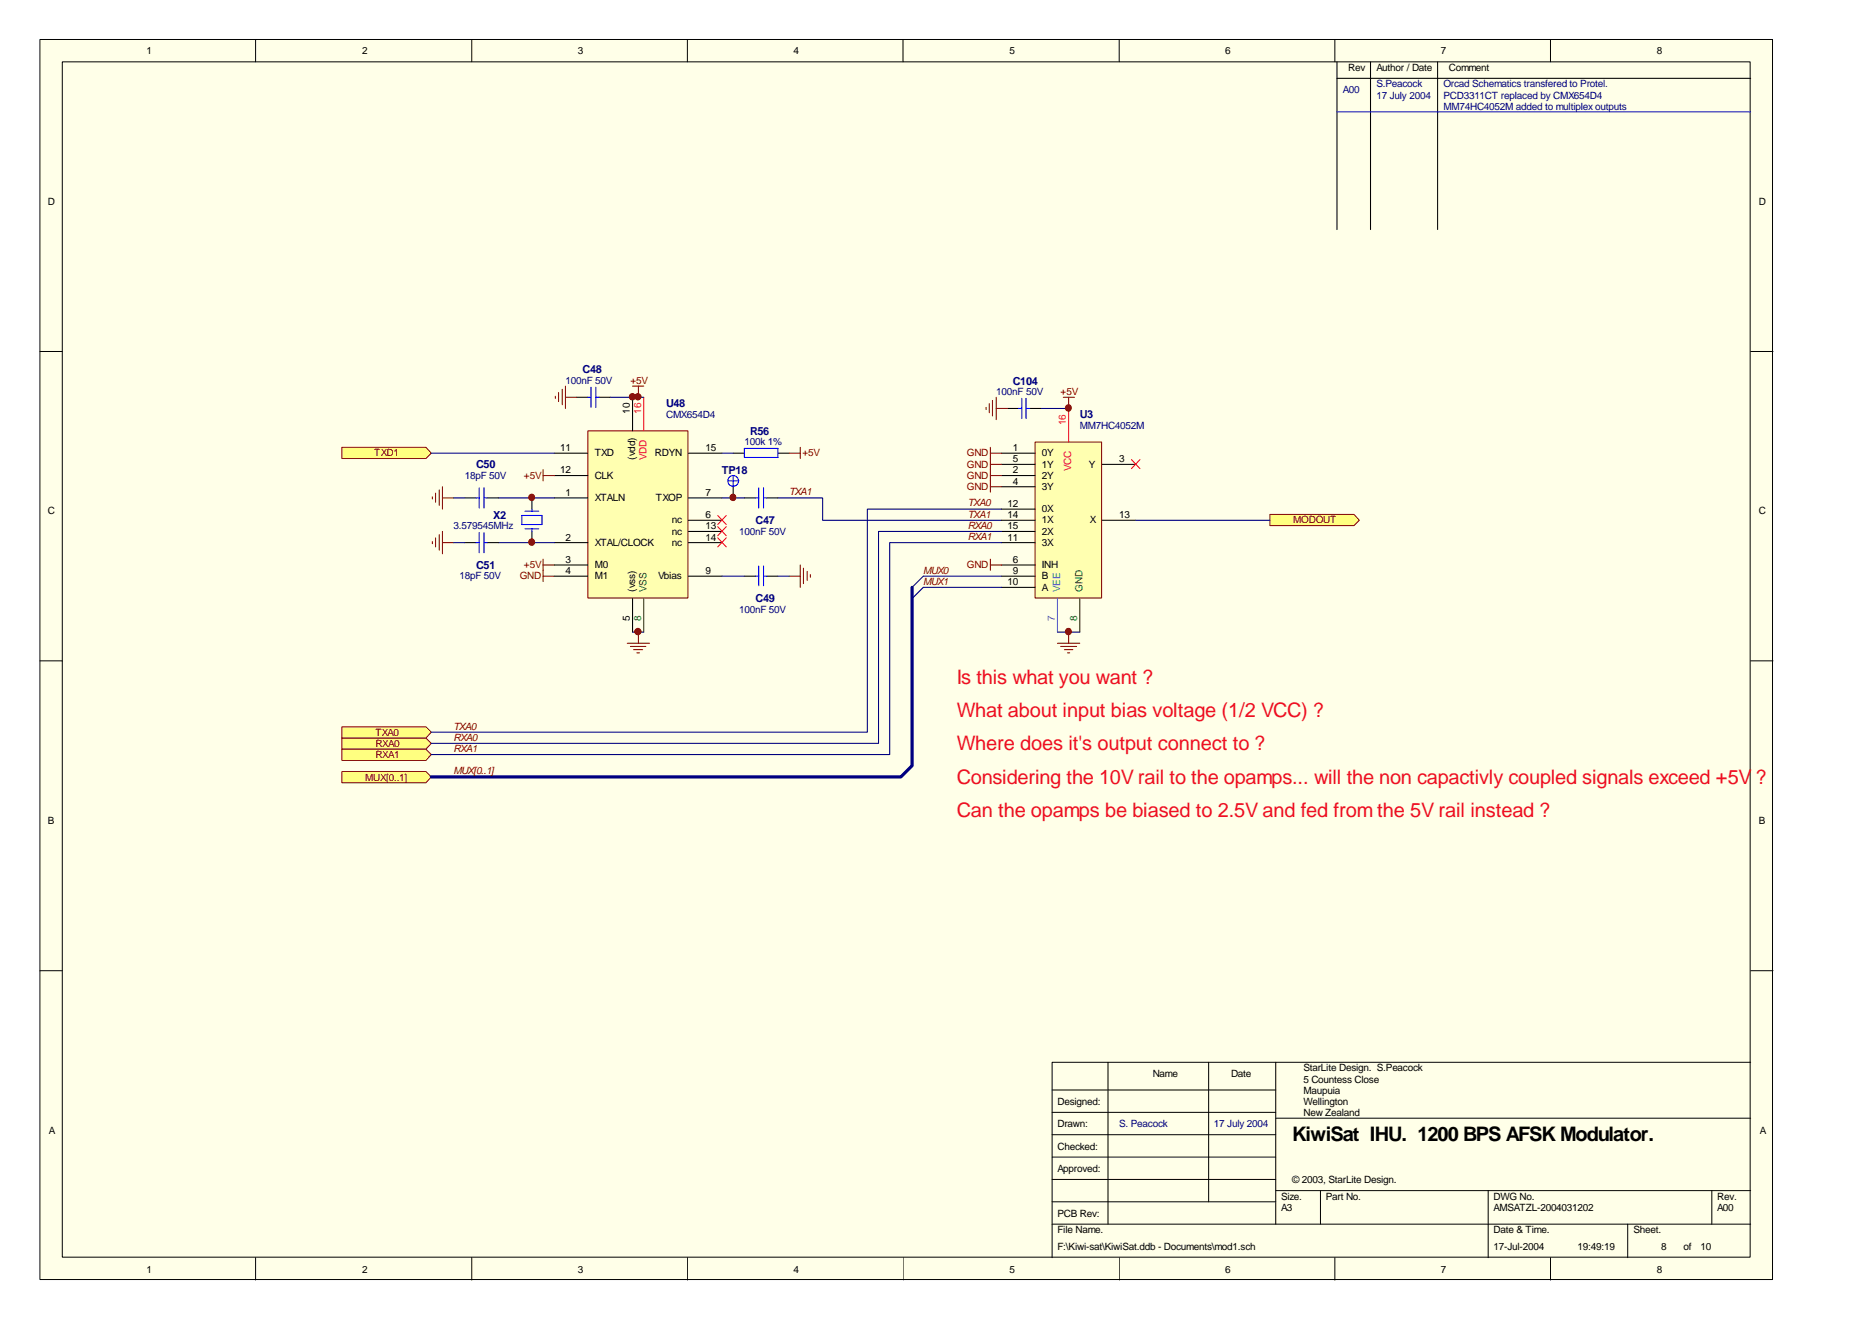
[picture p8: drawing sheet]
<svg xmlns="http://www.w3.org/2000/svg" width="297mm" height="210mm" viewBox="0 0 297 210" stroke-linecap="round" stroke-linejoin="round" font-family="sans-serif">
<path d="M6.3 6.3h275.6v197.2h-275.6z" fill="#ffffe8"/>
<g fill="none" stroke="#000" stroke-width=".16">
<path d="M6.3 6.3h275.6v197.2h-275.6zM9.9 9.8h268.4v190.1h-268.4zM40.6 6.3v3.5M75 6.3v3.5M109.3 6.3v3.5M143.6 6.3v3.5M178 6.3v3.5M212.3 6.3v3.5M228.6 9.8v26.7M246.5 6.3v3.5M6.3 55.9h3.6M278.4 55.9h3.5"/>
<path d="M6.3 105.1h3.6M278.4 105.1h3.5M6.3 154.4h3.6M278.4 154.4h3.5M167.3 173.3h35.6M167.3 176.9h35.6M176.2 168.9v25.8M192.2 168.9v22.2M202.9 177.8h75.5M202.9 168.9v25.8M278.4 168.9h-111.1v31.1M40.6 200v3.6"/>
<path d="M75 200v3.6M109.3 200v3.6M143.6 200v3.6M167.3 184h35.6M167.3 180.4h35.6M167.3 187.6h35.6M167.3 191.1h35.6M167.3 194.7h111.1M178 200v3.6M202.9 189.3h75.5M210 189.3v5.4M212.3 200v3.6"/>
<path d="M236.6 189.3v10.7M246.5 200v3.6M258.8 194.7v5.3M272.2 189.3v5.4"/>
</g>
<path d="M212.6 9.8v26.7M212.6 12.5h65.8M217.9 9.8v26.7" fill="none" stroke="#000" stroke-width=".17"/>
<g fill="#ffff80" stroke="#800000" stroke-width=".16">
<path d="M54.4 71.1h13.3l.9 1-.9 .8h-13.3z" fill-rule="evenodd"/>
<path d="M201.9 81.8h13.4l.9 .9-.9 .9h-13.4z" fill-rule="evenodd"/>
</g>
<path d="M93.6 68.6h15.8v26.5h-15.8z" fill="#ffffb0"/>
<path d="M93.5 68.5h15.9v26.6h-15.9z" fill="none" stroke="#800000" stroke-width=".16"/>
<g fill="none" stroke="#000" stroke-width=".17">
<path d="M73.9 79.2h1.8M77.5 79.2h1.7M84.6 79.2v1.8M88.1 79.2h5.4M88.1 72.1h5.4M88.1 75.6h5.4M91.7 63.2h1.8M95.2 63.2h1.8M100.6 63.2v5.3M109.5 79.2h5.3M109.5 72.1h5.3M116.6 72.1h1.8"/>
<path d="M116.6 77.4v1.8M118.4 79.2h1.7M121.9 79.2h1.8M123.7 72.1h1.8M73.9 86.3h1.8M77.5 86.3h1.7M84.6 84.5v1.8M88.1 86.3h5.4M88.1 89.8h5.4M88.1 91.6h5.4M100.6 95.2v5.3M109.5 86.3h5.3"/>
<path d="M109.5 82.7h5.3M109.5 84.5h5.3M109.5 91.6h5.3M118.4 91.6h1.7M121.9 91.6h1.8"/>
</g>
<path d="M102.4 63.2v5.3" fill="none" stroke="#ee0e22" stroke-width=".17"/>
<path d="M102.4 95.2v5.3" fill="none" stroke="#008000" stroke-width=".17"/>
<g fill="none" stroke="#800000" stroke-width=".17">
<path d="M68.7 79v.3M69.3 78.4v1.5M69.8 77.9v2.5M70.4 77.4v3.6M70.4 79.2h1.7M86.4 74.7v1.8M86.4 75.6h1.7M88.3 63v.3M88.8 62.4v1.5M89.4 61.9v2.5M89.9 61.4v3.6M89.9 63.2h1.8"/>
<path d="M100.6 61.4h1.8M101.5 61.4v1.8M125.5 72.1h1.8M127.3 71.1v1.8M68.7 86.1v.4M69.3 85.5v1.5M69.8 85v2.5M70.4 84.5v3.6M70.4 86.3h1.7M86.4 88.9v3.6M86.4 91.6h1.7M86.4 89.8h1.7"/>
<path d="M125.5 91.6h1.8M127.3 89.8v3.6M127.8 90.4v2.4M128.4 90.9v1.4M128.9 91.4v.4M99.7 102.3h3.6M100.2 102.8h2.5M100.8 103.3h1.4M101.3 103.8h.4M101.5 100.5v1.8"/>
</g>
<path d="M68.6 72.1h19.5M72.1 79.2h1.8M79.2 79.2h8.9M97 63.2h5.4M114.8 72.1h1.8M114.8 79.2h3.6M123.7 79.2h7.1v3.5h28.5M72.1 86.3h1.8M79.2 86.3h8.9M114.8 91.6h3.6M123.7 91.6h1.8M100.6 100.5h1.8" fill="none" stroke="#000080" stroke-width=".17"/>
<path d="M114.1 85.5l1.4 1.5M114.1 83.7l1.4 1.5M114.1 82l1.4 1.4M115.5 85.5l-1.4 1.5M115.5 83.7l-1.4 1.5M115.5 82l-1.4 1.4" fill="none" stroke="#f00" stroke-width=".16"/>
<g fill="none" stroke="#00f" stroke-width=".17">
<path d="M75.7 79.2h.5M76.2 77.6v3.2M77 79.2h.5M77 77.6v3.2M93.5 63.2h.5M94 61.6v3.2M94.7 63.2h.5M94.7 61.6v3.2M115.7 76.5h1.8M116.6 75.6v1.8M118.4 71.3h5.3v1.4h-5.3zM120.1 79.2h.5"/>
<path d="M120.6 77.6v3.2M121.4 77.6v3.2M121.4 79.2h.5M75.7 86.3h.5M76.2 84.7v3.2M77 84.7v3.2M77 86.3h.5M83 82h3.2v1.4h-3.2zM83.5 81.3h2.2M83.5 84.1h2.2M84.6 81v.3M84.6 84.1v.4"/>
<path d="M120.1 91.6h.5M120.6 90v3.1M121.4 91.6h.5M121.4 90v3.1"/>
<circle cx="116.6" cy="76.5" r=".85"/>
</g>
<g fill="#800000" stroke="#800000" stroke-width=".16">
<circle cx="100.5" cy="63.1" r=".49"/>
<circle cx="101.4" cy="100.4" r=".5"/>
<circle cx="101.4" cy="63.1" r=".5"/>
<circle cx="84.5" cy="86.2" r=".49"/>
<circle cx="84.5" cy="79.1" r=".49"/>
<circle cx="116.5" cy="79.1" r=".49"/>
</g>
<g fill="#ffff80" stroke="#800000" stroke-width=".16">
<path d="M54.4 117.4h13.3l.9 .8-.9 .9h-13.3z" fill-rule="evenodd"/>
<path d="M54.4 119.1h13.3l.9 .9-.9 .9h-13.3z" fill-rule="evenodd"/>
<path d="M54.4 115.6h13.3l.9 .8-.9 1h-13.3z" fill-rule="evenodd"/>
<path d="M54.4 122.7h13.3l.9 .8-.9 1h-13.3z" fill-rule="evenodd"/>
</g>
<path d="M164.7 70.4h10.5v24.7h-10.5z" fill="#ffffb0"/>
<path d="M164.6 70.3h10.6v24.8h-10.6z" fill="none" stroke="#800000" stroke-width=".16"/>
<g fill="none" stroke="#000" stroke-width=".17">
<path d="M159.3 75.6h5.3M159.3 72.1h5.3M159.3 73.8h5.3M159.3 77.4h5.3M160.2 65h1.8M163.7 65h1.8M175.3 73.8h5.3M159.3 81h5.3M159.3 82.7h5.3M159.3 89.8h5.3M159.3 86.3h5.3M159.3 93.4h5.3"/>
<path d="M159.3 91.6h5.3M159.3 84.5h5.3M175.3 82.7h5.3"/>
</g>
<path d="M168.1 95.2v5.3" fill="none" stroke="#009cca" stroke-width=".17"/>
<path d="M169.9 65v5.3" fill="none" stroke="#ee0e22" stroke-width=".17"/>
<path d="M171.7 95.2v5.3" fill="none" stroke="#008000" stroke-width=".17"/>
<g fill="none" stroke="#800000" stroke-width=".17">
<path d="M156.8 64.8v.3M157.3 64.2v1.4M157.5 71.1v7.1M157.5 72.1h1.8M157.5 73.8h1.8M157.5 75.6h1.8M157.5 77.4h1.8M157.8 63.7v2.4M158.4 63.2v3.5M158.4 65h1.8M169.1 63.2h1.8M169.9 63.2v1.8"/>
<path d="M157.5 88.9v1.8M157.5 89.8h1.8M168.1 102.3h3.6M168.7 102.8h2.5M169.2 103.3h1.4M169.8 103.8h.3M169.9 100.5v1.8"/>
</g>
<path d="M165.5 65h4.4M159.3 86.3h-17.8v33.7h-72.9M159.3 84.5h-19.6v33.7h-71.1M159.3 81h-21.4v35.4h-69.3M159.3 91.6h-12.5l-1.8 1.8M159.3 93.4h-12.5l-1.8 1.8M180.6 82.7h21.3M168.1 100.5h3.6" fill="none" stroke="#000080" stroke-width=".17"/>
<path d="M212.6 17.8h65.8M162 65h.5M162.5 63.3v3.3M163.2 65h.5M163.2 63.3v3.3" fill="none" stroke="#00f" stroke-width=".17"/>
<g fill="#800000" stroke="#800000" stroke-width=".16">
<circle cx="169.9" cy="64.9" r=".49"/>
<circle cx="169.9" cy="100.4" r=".49"/>
</g>
<path d="M145 93.4v28.4l-1.7 1.7h-74.7" fill="none" stroke="#000080" stroke-width=".51"/>
<path d="M179.9 73.1l1.4 1.4M181.3 73.1l-1.4 1.4" fill="none" stroke="#f00" stroke-width=".16"/>
<g font-size="3.2" fill="#ee0e22">
<text x="152.1" y="108.7">Is this what you want ?</text>
<text x="152.1" y="114">What about input bias voltage (1/2 VCC) ?</text>
<text x="152.1" y="119.3">Where does it's output connect to ?</text>
<text x="152.1" y="124.6">Considering the 10V rail to the opamps... will the non capactivly coupled signals exceed +5V ?</text>
<text x="152.1" y="130">Can the opamps be biased to 2.5V and fed from the 5V rail instead ?</text>
</g>
<text font-size="3.2" x="205.5" y="181.4">KiwiSat IHU. 1200 BPS AFSK Modulator.</text>
<g font-size="1.7" fill="#000080">
<text x="92.6" y="59.4">C48</text>
<text x="105.9" y="64.7">U48</text>
<text x="161" y="61.1">C104</text>
<text x="119.3" y="69.1">R56</text>
<text x="171.7" y="66.5">U3</text>
<text x="75.7" y="74.4">C50</text>
<text x="114.8" y="75.4">TP18</text>
<text x="78.4" y="82.5">X2</text>
<text x="120.1" y="83.3">C47</text>
<text x="75.7" y="90.4">C51</text>
<text x="120.1" y="95.8">C49</text>
</g>
<g font-size="1.6">
<text x="23.3" y="8.7">1</text>
<text x="57.6" y="8.7">2</text>
<text x="91.9" y="8.7">3</text>
<text x="126.2" y="8.7">4</text>
<text x="160.5" y="8.7">5</text>
<text x="194.8" y="8.7">6</text>
<text x="214.4" y="11.3">Rev</text>
<text x="218.9" y="11.3">Author / Date</text>
<text x="229.1" y="8.7">7</text>
<text x="230.4" y="11.3">Comment</text>
<text x="263.5" y="8.7">8</text>
<text x="7.6" y="32.6">D</text>
<text x="279.7" y="32.6">D</text>
<text x="100.2" y="65.8" transform="rotate(-90 100.2 65.8)">10</text>
<text x="89.1" y="71.7">11</text>
<text x="112.2" y="71.7">15</text>
<text x="161" y="71.7">1</text>
<text x="89.1" y="75.3">12</text>
<text x="94.6" y="76.1">CLK</text>
<text x="94.6" y="72.6">TXD</text>
<text x="101" y="73.1" transform="rotate(-90 101 73.1)">(vdd)</text>
<text x="104.1" y="72.6">RDYN</text>
<text x="161" y="75.3">2</text>
<text x="161" y="73.5">5</text>
<text x="161" y="77.1">4</text>
<text x="165.7" y="76.1">2Y</text>
<text x="165.7" y="72.6">0Y</text>
<text x="165.7" y="74.4">1Y</text>
<text x="165.7" y="77.9">3Y</text>
<text x="173.1" y="74.4">Y</text>
<text x="178" y="73.5">3</text>
<text x="7.6" y="81.8">C</text>
<text x="89.9" y="78.8">1</text>
<text x="94.6" y="79.7">XTALN</text>
<text x="104.3" y="79.7">TXOP</text>
<text x="106.8" y="83.2">nc</text>
<text x="112.2" y="82.4">6</text>
<text x="112.2" y="78.8">7</text>
<text x="160.2" y="80.6">12</text>
<text x="160.2" y="82.4">14</text>
<text x="165.7" y="81.5">0X</text>
<text x="165.7" y="83.2">1X</text>
<text x="173.3" y="83.2">X</text>
<text x="178" y="82.4">13</text>
<text x="279.7" y="81.8">C</text>
<text x="89.9" y="86">2</text>
<text x="89.9" y="89.5">3</text>
<text x="94.6" y="86.8">XTAL/CLOCK</text>
<text x="106.8" y="86.8">nc</text>
<text x="106.8" y="85">nc</text>
<text x="112.2" y="86">14</text>
<text x="112.2" y="84.2">13</text>
<text x="160.2" y="86">11</text>
<text x="160.2" y="84.2">15</text>
<text x="161" y="89.5">6</text>
<text x="165.7" y="86.8">3X</text>
<text x="165.7" y="85">2X</text>
<text x="89.9" y="91.3">4</text>
<text x="94.6" y="90.4">M0</text>
<text x="94.6" y="92.1">M1</text>
<text x="101" y="94.1" transform="rotate(-90 101 94.1)">(vss)</text>
<text x="104.6" y="92.1">Vbias</text>
<text x="112.2" y="91.3">9</text>
<text x="160.2" y="93.1">10</text>
<text x="161" y="91.3">9</text>
<text x="165.7" y="90.4">INH</text>
<text x="165.7" y="93.9">A</text>
<text x="165.7" y="92.1">B</text>
<text x="100.2" y="98.7" transform="rotate(-90 100.2 98.7)">5</text>
<text x="7.6" y="131.1">B</text>
<text x="279.7" y="131.1">B</text>
<text x="183.3" y="171.2">Name</text>
<text x="195.7" y="171.2">Date</text>
<text x="207.3" y="170.4">StarLite Design. S.Peacock</text>
<text x="207.3" y="172.1">5 Countess Close</text>
<text x="207.3" y="173.9">Maupuia</text>
<text x="168.1" y="175.7">Designed:</text>
<text x="168.1" y="179.3">Drawn:</text>
<text x="207.3" y="175.7">Wellington</text>
<text x="207.3" y="177.5">New Zealand</text>
<text x="7.8" y="180.3">A</text>
<text x="168.1" y="182.8">Checked:</text>
<text x="279.8" y="180.3">A</text>
<text x="168.1" y="186.4">Approved:</text>
<text x="203.7" y="190.8">Size.</text>
<text x="205.5" y="188.1">© 2003, StarLite Design.</text>
<text x="210.8" y="190.8">Part No.</text>
<text x="237.5" y="190.8">DWG No.</text>
<text x="273" y="190.8">Rev.</text>
<text x="168.1" y="196.1">File Name.</text>
<text x="168.1" y="193.5">PCB Rev:</text>
<text x="203.7" y="192.5">A3</text>
<text x="237.5" y="192.5">AMSATZL-2004031202</text>
<text x="237.5" y="196.1">Date &amp; Time.</text>
<text x="259.8" y="196.1">Sheet.</text>
<text x="273" y="192.5">A00</text>
<text x="23.3" y="202.4">1</text>
<text x="57.6" y="202.4">2</text>
<text x="91.9" y="202.4">3</text>
<text x="126.2" y="202.4">4</text>
<text x="160.5" y="202.4">5</text>
<text x="168.1" y="198.8">F:\Kiwi-sat\KiwiSat.ddb - Documents\mod1.sch</text>
<text x="194.8" y="202.4">6</text>
<text x="229.1" y="202.4">7</text>
<text x="237.5" y="198.8">17-Jul-2004</text>
<text x="250.9" y="198.8">19:49:19</text>
<text x="263.5" y="202.4">8</text>
<text x="264.2" y="198.8">8</text>
<text x="267.7" y="198.8">of</text>
<text x="270.4" y="198.8">10</text>
</g>
<g font-size="1.6" fill="#000080">
<text x="213.5" y="14.8">A00</text>
<text x="218.9" y="13.9">S.Peacock</text>
<text x="218.9" y="15.7">17 July 2004</text>
<text x="229.5" y="13.9">Orcad Schematics transfered to Protel.</text>
<text x="229.5" y="15.7">PCD3311CT replaced by CMX654D4</text>
<text x="229.5" y="17.5">MM74HC4052M added to multiplex outputs</text>
<text x="89.9" y="61.1">100nF 50V</text>
<text x="158.4" y="62.8">100nF 50V</text>
<text x="105.9" y="66.4">CMX654D4</text>
<text x="118.4" y="70.8">100k 1%</text>
<text x="171.7" y="68.2">MM7HC4052M</text>
<text x="73.9" y="76.1">18pF 50V</text>
<text x="72.1" y="84.2">3.579545MHz</text>
<text x="117.5" y="85">100nF 50V</text>
<text x="73.1" y="92.1">18pF 50V</text>
<text x="117.5" y="97.5">100nF 50V</text>
<text x="178" y="179.3">S. Peacock</text>
<text x="193" y="179.3">17 July 2004</text>
</g>
<g font-size="1.6" fill="#800000">
<text x="100.2" y="61.1">+5V</text>
<text x="168.7" y="62.8">+5V</text>
<text x="59.5" y="72.6">TXD1</text>
<text x="83.3" y="76.1">+5V</text>
<text x="127.6" y="72.6">+5V</text>
<text x="153.8" y="72.6">GND</text>
<text x="153.8" y="74.4">GND</text>
<text x="153.8" y="76.1">GND</text>
<text x="153.8" y="77.9">GND</text>
<text x="125.5" y="78.8">TXA1</text>
<text x="153.9" y="80.5">TXA0</text>
<text x="153.9" y="82.3">TXA1</text>
<text x="205.7" y="83.2">MODOUT</text>
<text x="153.9" y="84.1">RXA0</text>
<text x="153.9" y="85.9">RXA1</text>
<text x="82.6" y="92.1">GND</text>
<text x="83.3" y="90.4">+5V</text>
<text x="146.8" y="91.2">MUX0</text>
<text x="146.8" y="93">MUX1</text>
<text x="153.8" y="90.4">GND</text>
<text x="59.7" y="118.8">RXA0</text>
<text x="59.7" y="117">TXA0</text>
<text x="72.1" y="116">TXA0</text>
<text x="72.1" y="117.8">RXA0</text>
<text x="72.1" y="119.6">RXA1</text>
<text x="58.1" y="124.1">MUX[0..1]</text>
<text x="59.7" y="120.6">RXA1</text>
<text x="72.1" y="123.1">MUX[0..1]</text>
</g>
<g font-size="1.6" fill="#ee0e22">
<text x="101.9" y="65.8" transform="rotate(-90 101.9 65.8)">16</text>
<text x="169.5" y="67.6" transform="rotate(-90 169.5 67.6)">16</text>
<text x="102.8" y="73.1" transform="rotate(-90 102.8 73.1)">VDD</text>
<text x="170.3" y="74.9" transform="rotate(-90 170.3 74.9)">VCC</text>
</g>
<g font-size="1.6" fill="#008000">
<text x="102.8" y="94.1" transform="rotate(-90 102.8 94.1)">VSS</text>
<text x="172.1" y="94.1" transform="rotate(-90 172.1 94.1)">GND</text>
<text x="101.9" y="98.7" transform="rotate(-90 101.9 98.7)">8</text>
<text x="171.3" y="98.7" transform="rotate(-90 171.3 98.7)">8</text>
</g>
<g font-size="1.6" fill="#009cca">
<text x="168.6" y="94.1" transform="rotate(-90 168.6 94.1)">VEE</text>
<text x="167.7" y="98.7" transform="rotate(-90 167.7 98.7)">7</text>
</g>
</svg>
